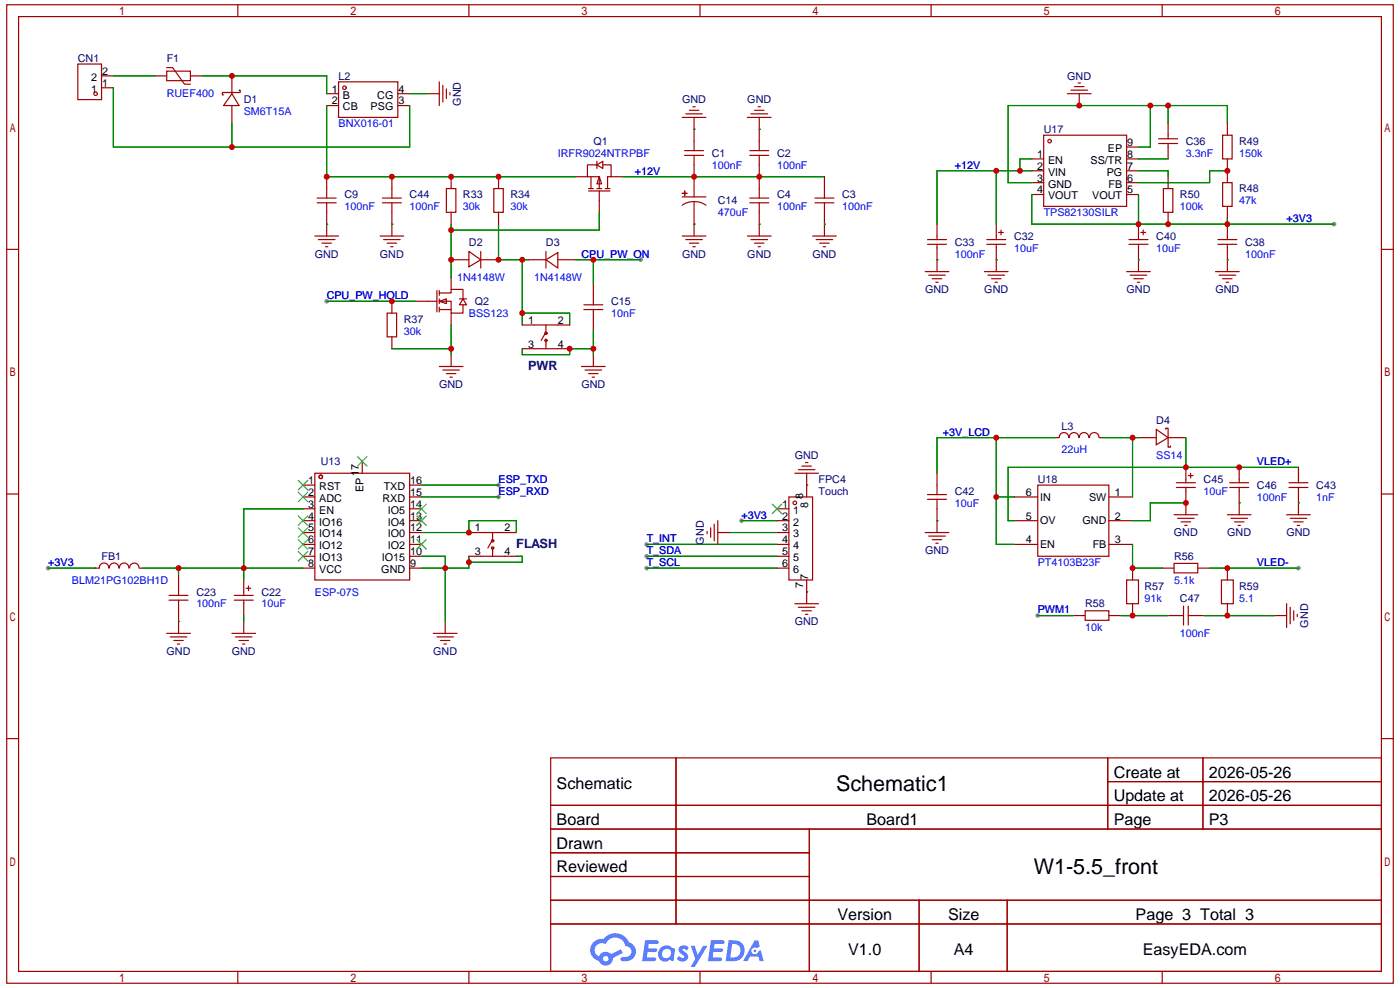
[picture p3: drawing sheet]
<svg xmlns="http://www.w3.org/2000/svg" width="297mm" height="210mm" viewBox="0 0 297 210" stroke-linecap="round" stroke-linejoin="round" font-family="sans-serif">
<g fill="#999">
<circle cx="69.3" cy="63.9" r=".5"/>
<circle cx="136" cy="55.1" r=".5"/>
<circle cx="283.2" cy="47.5" r=".5"/>
<circle cx="220.3" cy="130.6" r=".5"/>
<circle cx="275.6" cy="120.5" r=".5"/>
<circle cx="10.2" cy="120.5" r=".5"/>
<circle cx="105.8" cy="105.4" r=".5"/>
<circle cx="105.8" cy="102.9" r=".5"/>
<circle cx="137.3" cy="120.5" r=".5"/>
<circle cx="137.3" cy="118" r=".5"/>
<circle cx="137.3" cy="115.5" r=".5"/>
<circle cx="157.4" cy="110.4" r=".5"/>
</g>
<g fill="none" stroke="#a10000" stroke-width=".25">
<path d="M1.4 1h294.4v207.5h-294.4zM3.9 3.5h289.3v202.5h-289.3zM50.5 1v2.5M99.5 1v2.5M148.6 1v2.5M197.6 1v2.5M246.7 1v2.5M1.4 52.9h2.5M293.2 52.9h2.6M1.4 104.8h2.5M293.2 104.8h2.6M1.4 156.7h2.5"/>
<path d="M293.2 156.7h2.6M116.9 160.7h176.3v45.3h-176.3zM116.9 170.8h176.3M116.9 175.8h176.3M143.5 160.7v35.3M171.8 175.8v30.2M235.1 160.7v15.1M235.1 165.8h58.1M255.4 160.7v15.1M116.9 180.9h54.9M116.9 190.9h176.3M116.9 185.9h54.9"/>
<path d="M116.9 196h176.3M195.1 190.9v15.1M213.8 190.9v15.1M50.5 206v2.5M99.5 206v2.5M148.6 206v2.5M197.6 206v2.5M246.7 206v2.5"/>
</g>
<g fill="#5487ff">
<path d="M144.4 200.8a1.29 1.29 0 0 1 1.8 .2l-.4 .7a.54 .54 0 0 0-.9-.3l.1 .2a1.27 1.27 0 0 1 .8 2 1.52 1.52 0 0 1-2.2-.3l.5-.6 .8 .5a.31 .31 0 0 0 .4-.3 .31 .31 0 0 0-.3-.3 1.11 1.11 0 0 1-.6-1.8z"/>
<path d="M146.6 200.6h.8l.7 1.9 1.2-1.9h.9l-2.7 4.5h-.9l1-1.7z"/>
<path d="M136.9 199.4h1.7a1.29 1.29 0 0 1 1.2 .2 .39 .39 0 0 1-.4 .6h-1.7l-.1 .9h1.6a.39 .39 0 0 1 .3 .5 .39 .39 0 0 1-.4 .3h-1.6l-.2 1.2h1.3a.45 .45 0 0 1 .5 .1 .45 .45 0 0 1 .2 .5l-.4 .2h-2.6z"/>
<path d="M150.9 199.4h1.6a1.31 1.31 0 0 1 1.3 .2 .39 .39 0 0 1-.4 .6h-1.7l-.2 .9h1.7a.39 .39 0 0 1 .3 .5 .39 .39 0 0 1-.4 .3h-1.7l-.1 1.2h1.3a.45 .45 0 0 1 .5 .1 .45 .45 0 0 1 .1 .5l-.3 .2h-2.6z"/>
<path d="M160.2 199.4h.7l.4 1.4-.6 .3a.75 .75 0 0 0-1.1 .3 .75 .75 0 0 0 .4 1 .75 .75 0 0 0 1-.6l.5-.3 .6 2.4h-.8l-.3-1h-1.8l-.5 1h-1z"/>
<path d="M154.7 199.4l-.7 4.5h1.5a2.25 2.25 0 0 0 2.6-2.3 2.25 2.25 0 0 0-2.7-2.2zM155.4 200.2a1.49 1.49 0 0 1 1.8 1.5 1.49 1.49 0 0 1-1.9 1.4h-.3z"/>
<path d="M140.1 201.2a1.57 1.57 0 0 0-.1 2.2 1.57 1.57 0 0 0 2.2 .1l.8 .4 .3-2.5-.2-.3h-.4a1.58 1.58 0 0 0-2.6 .1zM140.8 201.6a.97 .97 0 0 1 1.6 .4 .97 .97 0 0 1-1 1.2 .93 .93 0 0 1-.9-.6 .93 .93 0 0 1 .3-1z"/>
<path d="M126 199.8a2.34 2.34 0 0 0 1.1 4 1.53 1.53 0 0 0 1.8 1 1.53 1.53 0 0 0 1.2-1.6l2.1-1.1-.4-.8-2.1 1.1a1.56 1.56 0 0 0-2.6 .4 1.48 1.48 0 0 1-.7-2 1.48 1.48 0 0 1 2.2-.5 2.21 2.21 0 0 1 2.2-1.4 2.21 2.21 0 0 1 2 1.8 1.15 1.15 0 0 1 1.2 1 1.15 1.15 0 0 1-1 1.3h-.7a.46 .46 0 0 0-.6 .3 .46 .46 0 0 0 .4 .6 2.15 2.15 0 0 0 2.5-1 2.15 2.15 0 0 0-.3-2.6l-.8-.4a3.2 3.2 0 0 0-5.4-.8l-1.1 .1zM128 203.3a.6 .6 0 0 1 1.2 0 .6 .6 0 0 1-1.2 0z"/>
<circle cx="160.2" cy="201.7" r=".28"/>
</g>
<g fill="none" stroke="#a10000" stroke-width=".25">
<path d="M16.5 13.6h5.1v7.5h-5.1zM21.6 18.6h2.5M21.6 16.1h2.5M32.9 16.1h2.5M35.4 15.1h5v2h-5zM35.4 14.3h1.2l2.6 3.6h1.2M40.4 16.1h2.5M49.2 19.9l1.5 2.5h-3.2zM49.2 16.1v3.8M50.7 19.1h.3v.5h-3.8v.5h.3M69.3 19.9h2.6M71.9 17.4h12.5v7.5h-12.5z"/>
<path d="M84.4 19.9h2.6M90.7 19.9h2.5M93.2 17.4v5M94 18.1v3.5M94.8 18.9v2M95.5 19.6v.5M226.6 19.9h5M227.3 19.1h3.6M228.1 18.4h2M228.8 17.6h.5M229.1 19.9v2.5M49.2 22.4v3.8"/>
<path d="M69.3 22.4h2.6M69.3 37.5v4.5M83.2 37.5v4.5M84.4 22.4h2.6M94.8 40h2v5h-2zM95.8 37.5v2.5M104.8 40h2v5h-2zM105.8 37.5v2.5M122.2 37.5h2.5M124.7 37.5h2.5v2.5M124.9 40h1M125.4 37.5v2.5"/>
<path d="M126.7 35l1.3-.8v1.5zM126.7 35h-2v2.5M126.7 34.2v1.5M126.7 40h1M127.2 37.5l.5 1.5h-1zM128 35h1.7v2.5h-.7v2.5M128.5 40h1M129.7 37.5h2.5M144.8 24.9h5M145.3 33h4M145.3 31.9h4M145.6 24.1h3.5"/>
<path d="M146.3 23.4h2M147.1 22.6h.5M147.3 24.9v7M147.3 33v8.8M158.7 24.9h5M159.2 33h4M159.2 31.9h4M159.4 24.1h3.5M160.2 23.4h2M160.9 22.6h.5M161.2 24.9v7M161.2 33v9"/>
<path d="M175 37.5v4.5M219 33.7h2.5M219 36.2h2.5M219 38.7h2.5M221.5 28.7h17.7v15.1h-17.7zM239.2 33.7h2.5M239.2 36.2h2.5M239.2 38.7h2.5M239.2 31.2h2.5M245.9 30.4h4.1M245.9 29.4h4.1M247 40h2v5h-2z"/>
<path d="M248 26.2v3.2M248 30.4v3.3M248 37.5v2.5M259.5 38.7h2v5.1h-2zM259.5 28.7h2v5h-2zM260.5 26.2v2.5M260.5 33.7v5M66.8 50.1h5.1M67.3 42h4.1M67.3 43h4.1M67.6 50.8h3.5M68.3 51.6h2.1"/>
<path d="M69.1 52.3h.5M69.3 43v7.1M80.7 50.1h5M81.2 42h4M81.2 43h4M81.4 50.8h3.5M82.2 51.6h2M82.9 52.3h.5M83.2 43v7.1M95.8 45v2.5M95.8 58.9v2.5M95.8 55.1h3.7"/>
<path d="M99.5 53.3l2.6 1.8-2.6 1.5zM102.1 53.3v3.6M102.1 55.1h3.7M105.8 45v2.5M112.1 55.1h3.8M115.9 55.1l2.5-1.5v3.3zM115.9 53.3v3.6M118.4 55.1h3.8M124.9 40.5h4.6M127.2 40.5v4.5M144.8 41h1zM144.8 41.8h5"/>
<path d="M144.8 50.1h5M145.3 40.5v1zM145.6 50.8h3.5M146.3 51.6h2M147.1 52.3h.5M147.3 42.8l1.6 .2 .9 .5M147.3 42.8l-1 .1-1.5 .6M147.3 42.8v7.3M158.7 50.1h5M159.2 42h4M159.2 43h4M159.4 50.8h3.5"/>
<path d="M160.2 51.6h2M160.9 52.3h.5M161.2 43v7.1M172.5 50.1h5M173 42h4M173 43h4M173.2 50.8h3.6M174 51.6h2M174.8 52.3h.5M175 43v7.1M196.4 57.6h5M196.9 50.8h4"/>
<path d="M196.9 51.8h4M197.1 58.4h3.6M197.9 59.1h2M198.7 59.9h.5M198.9 47.5v3.3M198.9 51.8v5.8M209 57.6h5M209.5 50.8h4M209.5 51.8h4M209.7 58.4h3.5M210.5 59.1h2M211.2 59.9h.5"/>
<path d="M211.5 47.5v3.3M211.5 51.8v5.8M212 49.3h1M212.5 48.8v1M219 41.3h2.5M239.2 41.3h2.5M239.2 57.6h5M239.7 50.8h4M239.7 51.8h4M239.9 58.4h3.5M240.7 59.1h2M241.4 59.9h.5"/>
<path d="M241.7 47.5v3.3M241.7 51.8v5.8M242.2 49.3h1M242.7 48.8v1M248 45v2.5M258 57.6h5.1M258.5 50.8h4M258.5 51.8h4M258.8 58.4h3.5M259.5 59.1h2M260.3 59.9h.5M260.5 43.8v2.5"/>
<path d="M260.5 47.5v3.3M260.5 51.8v5.8M82.2 66.4h2v5h-2zM83.2 63.9v2.5M83.2 71.4v2.6M88.2 63.9h4.5M92.7 61.6v4.6M93.2 63.9h2.6v2.5h2.5v-1.7M93.2 62.1h2.6v-.7h2.5v2M93.2 63.9l1.6-.5v1zM93.2 61.6v1M93.2 63.4v1"/>
<path d="M93.2 65.2v1M93.2 65.7h2.6M93.2 77.7h5.1M94 78.5h3.5M94.8 79.2h2M95.5 80h.5M95.8 66.4v2.5M95.8 75.2v2.5M97.5 63.4h1.5M98.3 63.4l.7 1.3h-1.5zM110.9 74h10M110.9 68.9h10"/>
<path d="M115.9 68.9v1.8M115.9 72.2v1.8M115.9 70.4l-1 1.8M123.4 77.7h5.1M123.9 65.7h4.1M123.9 64.7h4.1M124.2 78.5h3.5M124.9 79.2h2.1M125.7 80h.5M125.9 60.1v4.6M125.9 65.7v4.5M125.9 75.2v2.5"/>
<path d="M76.9 97.9v2.5M169.5 99.6h3.5M170.2 98.9h2M171 98.1h.5M224.1 92.8h.7M224.8 92.8a1 1 0 0 1 1-1.1 1 1 0 0 1 1 1.1M227 92.8a1 1 0 0 1 1-1.1 1 1 0 0 1 1 1.1M229.1 92.8a1 1 0 0 1 1-1.1 1 1 0 0 1 1 1.1M231.3 92.8a1 1 0 0 1 1-1.1 1 1 0 0 1 1 1.1M233.4 92.8h.7M241.7 92.8h3.7M245.4 91.1l2.6 1.7-2.6 1.5z"/>
<path d="M247.5 91.1v-.3h.5v4h.5v-.2M248 92.8h3.7M251.7 99.1v3.3M263.1 99.1v3.3M275.6 99.1v3.3M64.3 105.4h2.5M64.3 110.4h2.5M64.3 115.5h2.5M64.3 113h2.5M64.3 102.9h2.5M64.3 107.9h2.5M64.3 118h2.5"/>
<path d="M66.8 100.4h20.2v22.6h-20.2zM87 105.4h2.5M87 110.4h2.5M87 115.5h2.5M87 113h2.5M87 102.9h2.5M87 107.9h2.5M87 118h2.5M99.5 113h10.1M99.5 118h10.1M104.6 113v1.7M104.6 116.2v1.8"/>
<path d="M104.6 114.5l-1 1.7M150.1 112.7v.5M150.9 111.9v2.1M151.6 111.2v3.5M152.4 113h2.5M152.4 110.4v5.1M164.9 110.4h2.6M164.9 115.5h2.6M164.9 113h2.6M164.9 107.9h2.6M164.9 118h2.6M167.5 105.4h5v17.6h-5z"/>
<path d="M168.7 100.4h5M171.2 100.4v5M196.4 113h5M196.9 105.9h4M196.9 104.9h4M197.1 113.7h3.6M197.9 114.5h2M198.7 115.2h.5M198.9 100.4v4.5M198.9 105.9v7.1M215.3 105.4h5M215.3 110.4h5"/>
<path d="M215.3 115.5h5M220.3 102.9h15.1v15.1h-15.1zM235.4 105.4h5M235.4 110.4h5M235.4 115.5h5M249.2 119.5h5v2h-5zM249.2 109.2h5M249.7 102.4h4M249.7 103.4h4M250 109.9h3.5M250.7 110.7h2M251.5 111.4h.5"/>
<path d="M251.7 103.4v5.8M252.2 100.9h1M252.7 100.4v1M260.5 109.2h5.1M261 102.4h4.1M261 103.4h4.1M261.3 109.9h3.5M262 110.7h2.1M262.8 111.4h.5M263.1 103.4v5.8M273.1 109.2h5M273.6 102.4h4"/>
<path d="M273.6 103.4h4M273.9 109.9h3.5M274.6 110.7h2M275.4 111.4h.5M275.6 103.4v5.8M20.3 120.5h.7M21.1 120.5a1 1 0 0 1 1-1.1 1 1 0 0 1 1 1.1M23.2 120.5a1 1 0 0 1 1-1.1 1 1 0 0 1 1 1.1M25.3 120.5a1 1 0 0 1 1-1.1 1 1 0 0 1 1 1.1M27.5 120.5a1 1 0 0 1 1-1.1 1 1 0 0 1 1 1.1M29.6 120.5h.8M35.4 134.3h5"/>
<path d="M35.9 126.3h4M35.9 127.3h4M36.1 135.1h3.6M36.9 135.8h2M37.7 136.6h.5M37.9 121.8v4.5M37.9 127.3v7M49.2 134.3h5.1M49.7 126.3h4.1M49.7 127.3h4.1M50 135.1h3.5M50.7 135.8h2"/>
<path d="M51.5 136.6h.5M51.7 123v3.3M51.7 127.3v3.3M51.7 131.8v2.5M52.2 124.8h1M52.7 124.3v1M64.3 120.5h2.5M87 120.5h2.5M92 134.3h5M92.7 135.1h3.6M93.5 135.8h2M94.3 136.6h.5"/>
<path d="M94.5 131.8v2.5M164.9 120.5h2.6M168.7 128h5M169.5 128.8h3.5M170.2 129.6h2M171 130.3h.5M171.2 123v5M227.8 130.6h2.5M230.3 129.6h5.1v2h-5.1zM235.4 130.6h2.5M239.2 123h2.5v5h-2.5zM240.4 120.5v2.5"/>
<path d="M240.4 128v2.6M246.7 120.5h2.5M248 130.6h3.2M251.2 128.5v4.1M252.2 128.5v4.1M252.2 130.6h3.3M254.2 120.5h2.6M259.3 123h2.5v5h-2.5zM260.5 120.5v2.5M260.5 128v2.6M270.6 130.6h2.5M273.1 128v5.1"/>
<path d="M273.9 128.8v3.5M274.6 129.6v2M275.4 130.3v.5"/>
<circle cx="20.3" cy="19.9" r=".38"/>
<circle cx="73.1" cy="18.6" r=".38"/>
<circle cx="222.8" cy="29.9" r=".38"/>
<circle cx="115.9" cy="70.7" r=".25"/>
<circle cx="115.9" cy="72.2" r=".25"/>
<circle cx="68.1" cy="101.1" r=".38"/>
<circle cx="104.6" cy="114.7" r=".25"/>
<circle cx="104.6" cy="116.2" r=".25"/>
<circle cx="168.7" cy="106.7" r=".38"/>
</g>
<g fill="none" stroke="#008700" stroke-width=".25">
<path d="M24.1 18.6v12.6h62.9v-8.8M24.1 16.1h8.8M42.9 16.1h26.4v3.8M87 19.9h3.7M49.2 26.2v5M69.3 22.4v15.1h52.9M132.2 37.5h42.8M147.3 27.4h.1M161.2 27.4h.1M211.5 36.2v11.3M219 36.2h-20.1v11.3M219 33.7h-2.5v2.5"/>
<path d="M241.7 36.2h6.3v1.3M241.7 33.7h6.3M244.2 22.4v8.8h-2.5M248 22.4v3.8M260.5 26.2v-3.8h-46.5v16.3h5M260.5 36.2h-3.7v2.5h-15.1M69.3 47.5h.1M83.2 47.5h.1M95.8 47.5v11.4M105.8 47.5v7.6h6.3M110.9 55.1v13.8M122.2 55.1h13.8"/>
<path d="M125.9 55.1v5M127.2 45v3.8h-31.4M147.3 47.5h.1M161.2 47.5h.1M175 47.5h.1M198.9 55.1h.1M211.5 55.1h.1M219 41.3v6.2h64.2M241.7 55.1h.1M241.7 41.3v6.2M260.5 55.1h.1M260.5 46.3v1.2"/>
<path d="M69.3 63.9h18.9M83.2 74h12.6M95.8 68.9v6.3M110.9 74v1.2h10v-1.2h5M110.9 66.4h10v2.5M125.9 70.2v5M211.5 92.8v22.7h3.8M224.1 92.8h-25.2v7.6M234.1 92.8h7.6M240.4 92.8v12.6M251.7 92.8v6.3M275.6 99.1h-61.6v11.3h1.3"/>
<path d="M64.3 107.9h-12.6v15.1M89.5 113h10v-2.6h10.1v2.6M89.5 105.4h16.3M89.5 118h5v13.8M89.5 102.9h16.3M99.5 118v2.5h-10M109.6 118h1.3v1.2h-11.4M137.3 115.5h27.6M137.3 118h27.6M154.9 113h10M157.4 110.4h7.5M171.2 102.9h.1"/>
<path d="M198.9 110.4h.1M211.5 105.4h3.8M240.4 115.5v5h6.3M251.7 106.7h-7.5v3.7h-3.8M263.1 106.7h.1M275.6 106.7h.1M10.2 120.5h10.1M30.4 120.5h33.9M37.9 131.8h.1M37.9 120.5v1.3M51.7 130.6v1.2M137.3 120.5h27.6"/>
<path d="M171.2 125.5h.1M220.3 130.6h7.5M237.9 130.6h10.1M255.5 130.6h15.1M256.8 120.5h18.8"/>
</g>
<g fill="none" stroke="#3c3" stroke-width=".25">
<path d="M75.9 96.9l2 2M77.9 96.9l-2 2M63.3 101.9l2 2M63.3 104.4l2 2M63.3 109.4l2 2M63.3 111.9l2 2.1M63.3 114.5l2 2M63.3 117l2 2M65.3 101.9l-2 2M65.3 104.4l-2 2M65.3 109.4l-2 2M65.3 111.9l-2 2.1"/>
<path d="M65.3 114.5l-2 2M65.3 117l-2 2M88.5 114.5l2 2M88.5 109.4l2 2M88.5 106.9l2 2M90.5 114.5l-2 2M90.5 109.4l-2 2M90.5 106.9l-2 2M163.9 106.9l2 2M165.9 106.9l-2 2"/>
</g>
<g fill="#c00">
<circle cx="49.2" cy="31.2" r=".63"/>
<circle cx="49.2" cy="16.1" r=".63"/>
<circle cx="147.3" cy="37.5" r=".63"/>
<circle cx="161.2" cy="37.5" r=".63"/>
<circle cx="95.8" cy="48.8" r=".63"/>
<circle cx="95.8" cy="55.1" r=".63"/>
<circle cx="95.8" cy="74" r=".63"/>
<circle cx="83.2" cy="63.9" r=".63"/>
<circle cx="105.8" cy="55.1" r=".63"/>
<circle cx="110.9" cy="55.1" r=".63"/>
<circle cx="110.9" cy="66.4" r=".63"/>
<circle cx="95.8" cy="37.5" r=".63"/>
<circle cx="83.2" cy="37.5" r=".63"/>
<circle cx="69.3" cy="37.5" r=".63"/>
<circle cx="105.8" cy="37.5" r=".63"/>
<circle cx="125.9" cy="55.1" r=".63"/>
<circle cx="125.9" cy="74" r=".63"/>
<circle cx="120.9" cy="74" r=".63"/>
<circle cx="241.7" cy="47.5" r=".63"/>
<circle cx="248" cy="47.5" r=".63"/>
<circle cx="260.5" cy="47.5" r=".63"/>
<circle cx="244.2" cy="22.4" r=".63"/>
<circle cx="229.1" cy="22.4" r=".63"/>
<circle cx="248" cy="22.4" r=".63"/>
<circle cx="216.5" cy="36.2" r=".63"/>
<circle cx="211.5" cy="36.2" r=".63"/>
<circle cx="260.5" cy="36.2" r=".63"/>
<circle cx="240.4" cy="92.8" r=".63"/>
<circle cx="251.7" cy="99.1" r=".63"/>
<circle cx="263.1" cy="99.1" r=".63"/>
<circle cx="211.5" cy="105.4" r=".63"/>
<circle cx="211.5" cy="92.8" r=".63"/>
<circle cx="251.7" cy="106.7" r=".63"/>
<circle cx="260.5" cy="130.6" r=".63"/>
<circle cx="240.4" cy="130.6" r=".63"/>
<circle cx="240.4" cy="120.5" r=".63"/>
<circle cx="260.5" cy="120.5" r=".63"/>
<circle cx="37.9" cy="120.5" r=".63"/>
<circle cx="51.7" cy="120.5" r=".63"/>
<circle cx="94.5" cy="120.5" r=".63"/>
<circle cx="99.5" cy="119.2" r=".63"/>
<circle cx="99.5" cy="113" r=".63"/>
</g>
<g font-size="4.6">
<text x="177.5" y="167.8">Schematic1</text>
<text x="219.4" y="185.4">W1-5.5_front</text>
</g>
<g font-size="3.4">
<text x="118.2" y="167.4">Schematic</text>
<text x="236.4" y="164.9">Create at</text>
<text x="256.6" y="164.9">2026-05-26</text>
<text x="236.4" y="170">Update at</text>
<text x="256.6" y="170">2026-05-26</text>
<text x="118.2" y="175">Board</text>
<text x="183.9" y="175">Board1</text>
<text x="236.4" y="175">Page</text>
<text x="256.6" y="175">P3</text>
<text x="118.2" y="180">Drawn</text>
<text x="118.2" y="185">Reviewed</text>
<text x="177.8" y="195.1">Version</text>
<text x="201.2" y="195.1">Size</text>
<text x="241.1" y="195.1">Page 3 Total 3</text>
<text x="180" y="202.7">V1.0</text>
<text x="202.5" y="202.7">A4</text>
<text x="242.6" y="202.7">EasyEDA.com</text>
</g>
<g font-size="2.7" fill="#000080">
<text x="112.1" y="78.4">PWR</text>
<text x="109.6" y="116.2">FLASH</text>
</g>
<g font-size="2.3" fill="#000080">
<text x="16.5" y="13.1">CN1</text>
<text x="35.4" y="13.1">F1</text>
<text x="71.9" y="16.9">L2</text>
<text x="226.5" y="16.9">GND</text>
<text x="51.7" y="21.9">D1</text>
<text x="97.8" y="22.4" transform="rotate(-90 97.8 22.4)">GND</text>
<text x="144.8" y="21.9">GND</text>
<text x="158.6" y="21.9">GND</text>
<text x="221.5" y="28.2">U17</text>
<text x="125.9" y="30.7">Q1</text>
<text x="151.1" y="33.3">C1</text>
<text x="164.9" y="33.3">C2</text>
<text x="251.7" y="30.7">C36</text>
<text x="263.1" y="30.7">R49</text>
<text x="263.1" y="40.8">R48</text>
<text x="73.1" y="42.1">C9</text>
<text x="87" y="42.1">C44</text>
<text x="98.3" y="42.1">R33</text>
<text x="108.3" y="42.1">R34</text>
<text x="152.4" y="43.3">C14</text>
<text x="164.9" y="42.1">C4</text>
<text x="178.8" y="42.1">C3</text>
<text x="250.5" y="42.1">R50</text>
<text x="99.5" y="52.1">D2</text>
<text x="115.9" y="52.1">D3</text>
<text x="202.7" y="52.1">C33</text>
<text x="215.3" y="50.9">C32</text>
<text x="245.4" y="50.9">C40</text>
<text x="264.3" y="52.1">C38</text>
<text x="66.8" y="54.6">GND</text>
<text x="80.6" y="54.6">GND</text>
<text x="144.8" y="54.6">GND</text>
<text x="158.6" y="54.6">GND</text>
<text x="172.5" y="54.6">GND</text>
<text x="100.8" y="64.7">Q2</text>
<text x="129.7" y="64.7">C15</text>
<text x="196.4" y="62.2">GND</text>
<text x="208.9" y="62.2">GND</text>
<text x="239.1" y="62.2">GND</text>
<text x="258" y="62.2">GND</text>
<text x="85.7" y="68.5">R37</text>
<text x="93.2" y="82.3">GND</text>
<text x="123.4" y="82.3">GND</text>
<text x="245.4" y="89.9">D4</text>
<text x="225.3" y="91.1">L3</text>
<text x="68.1" y="98.7">U13</text>
<text x="168.7" y="97.4">GND</text>
<text x="173.7" y="102.4">FPC4</text>
<text x="173.7" y="104.9">Touch</text>
<text x="202.7" y="104.9">C42</text>
<text x="220.3" y="102.4">U18</text>
<text x="255.5" y="102.4">C45</text>
<text x="266.8" y="103.7">C46</text>
<text x="279.4" y="103.7">C43</text>
<text x="249.2" y="113.8">GND</text>
<text x="260.5" y="113.8">GND</text>
<text x="273.1" y="113.8">GND</text>
<text x="21.6" y="118.8">FB1</text>
<text x="149.4" y="115.5" transform="rotate(-90 149.4 115.5)">GND</text>
<text x="196.4" y="117.5">GND</text>
<text x="249.2" y="118.8">R56</text>
<text x="242.9" y="125.1">R57</text>
<text x="263.1" y="125.1">R59</text>
<text x="41.7" y="126.3">C23</text>
<text x="55.5" y="126.3">C22</text>
<text x="230.3" y="128.8">R58</text>
<text x="250.5" y="127.6">C47</text>
<text x="168.7" y="132.6">GND</text>
<text x="277.7" y="133.1" transform="rotate(-90 277.7 133.1)">GND</text>
<text x="35.4" y="138.9">GND</text>
<text x="49.2" y="138.9">GND</text>
<text x="92" y="138.9">GND</text>
</g>
<g font-size="2.3">
<text x="19.4" y="17.1">2</text>
<text x="21.7" y="15.9">2</text>
<text x="19.4" y="19.6">1</text>
<text x="21.7" y="18.4">1</text>
<text x="70.5" y="19.6">1</text>
<text x="70.5" y="22.2">2</text>
<text x="72.8" y="20.9">B</text>
<text x="72.8" y="23.4">CB</text>
<text x="78.7" y="23.4">PSG</text>
<text x="80.1" y="20.9">CG</text>
<text x="84.6" y="22.2">3</text>
<text x="84.6" y="19.6">4</text>
<text x="220.1" y="33.5">1</text>
<text x="220.1" y="36">2</text>
<text x="222.5" y="34.7">EN</text>
<text x="231.5" y="34.7">SS/TR</text>
<text x="235.2" y="32.2">EP</text>
<text x="239.3" y="36">7</text>
<text x="239.3" y="33.5">8</text>
<text x="239.3" y="31">9</text>
<text x="220.1" y="38.5">3</text>
<text x="220.1" y="41">4</text>
<text x="222.5" y="37.3">VIN</text>
<text x="222.5" y="39.8">GND</text>
<text x="234.9" y="37.3">PG</text>
<text x="235.3" y="39.8">FB</text>
<text x="239.3" y="41">5</text>
<text x="239.3" y="38.5">6</text>
<text x="222.5" y="42.3">VOUT</text>
<text x="231.9" y="42.3">VOUT</text>
<text x="112.1" y="68.7">1</text>
<text x="118.4" y="68.7">2</text>
<text x="112.1" y="73.7">3</text>
<text x="118.4" y="73.7">4</text>
<text x="76.2" y="100.9" transform="rotate(-90 76.2 100.9)">17</text>
<text x="65.4" y="102.7">1</text>
<text x="65.4" y="105.2">2</text>
<text x="65.4" y="107.7">3</text>
<text x="67.8" y="103.9">RST</text>
<text x="67.8" y="106.4">ADC</text>
<text x="77.2" y="104.4" transform="rotate(-90 77.2 104.4)">EP</text>
<text x="81.2" y="106.4">RXD</text>
<text x="81.5" y="103.9">TXD</text>
<text x="87.1" y="107.7">14</text>
<text x="87.1" y="105.2">15</text>
<text x="87.1" y="102.7">16</text>
<text x="166.1" y="107.7">1</text>
<text x="170.5" y="105.9" transform="rotate(-90 170.5 105.9)">8</text>
<text x="171.5" y="107.7" transform="rotate(-90 171.5 107.7)">8</text>
<text x="217.8" y="105.2">6</text>
<text x="220.8" y="106.2">IN</text>
<text x="231.2" y="106.2">SW</text>
<text x="236.6" y="105.2">1</text>
<text x="65.4" y="110.2">4</text>
<text x="65.4" y="112.7">5</text>
<text x="67.8" y="109">EN</text>
<text x="67.8" y="111.5">IO16</text>
<text x="67.8" y="114">IO14</text>
<text x="82.3" y="114">IO0</text>
<text x="82.3" y="111.5">IO4</text>
<text x="82.3" y="109">IO5</text>
<text x="87.1" y="112.7">12</text>
<text x="87.1" y="110.2">13</text>
<text x="100.8" y="112.7">1</text>
<text x="107.1" y="112.7">2</text>
<text x="166.1" y="110.2">2</text>
<text x="166.1" y="112.7">3</text>
<text x="168.4" y="109">1</text>
<text x="168.4" y="111.5">2</text>
<text x="168.4" y="114">3</text>
<text x="217.8" y="110.2">5</text>
<text x="220.8" y="111.2">OV</text>
<text x="229.8" y="111.2">GND</text>
<text x="236.6" y="110.2">2</text>
<text x="65.4" y="115.2">6</text>
<text x="65.4" y="117.8">7</text>
<text x="67.8" y="116.5">IO12</text>
<text x="67.8" y="119">IO13</text>
<text x="81.1" y="119">IO15</text>
<text x="82.3" y="116.5">IO2</text>
<text x="87.1" y="117.8">10</text>
<text x="87.1" y="115.2">11</text>
<text x="100.8" y="117.8">3</text>
<text x="107.1" y="117.8">4</text>
<text x="166.1" y="115.2">4</text>
<text x="166.1" y="117.8">5</text>
<text x="168.4" y="116.5">4</text>
<text x="168.4" y="119">5</text>
<text x="217.8" y="115.2">4</text>
<text x="220.8" y="116.2">EN</text>
<text x="232" y="116.2">FB</text>
<text x="236.6" y="115.2">3</text>
<text x="65.4" y="120.3">8</text>
<text x="67.8" y="121.5">VCC</text>
<text x="80.9" y="121.5">GND</text>
<text x="87.1" y="120.3">9</text>
<text x="166.1" y="120.3">6</text>
<text x="168.4" y="121.5">6</text>
<text x="170.5" y="124.8" transform="rotate(-90 170.5 124.8)">7</text>
<text x="171.5" y="123" transform="rotate(-90 171.5 123)">7</text>
</g>
<g font-size="2.3" fill="#00f">
<text x="35.4" y="20.7">RUEF400</text>
<text x="51.7" y="24.4">SM6T15A</text>
<text x="71.9" y="27">BNX016-01</text>
<text x="118.4" y="33.3">IRFR9024NTRPBF</text>
<text x="151.1" y="35.8">100nF</text>
<text x="164.9" y="35.8">100nF</text>
<text x="202.7" y="35.8">+12V</text>
<text x="251.7" y="33.3">3.3nF</text>
<text x="263.1" y="33.3">150k</text>
<text x="134.8" y="37">+12V</text>
<text x="73.1" y="44.6">100nF</text>
<text x="87" y="44.6">100nF</text>
<text x="98.3" y="44.6">30k</text>
<text x="108.3" y="44.6">30k</text>
<text x="152.4" y="45.8">470uF</text>
<text x="164.9" y="44.6">100nF</text>
<text x="178.8" y="44.6">100nF</text>
<text x="221.5" y="45.8">TPS82130SILR</text>
<text x="250.5" y="44.6">100k</text>
<text x="263.1" y="43.3">47k</text>
<text x="273.1" y="47.1">+3V3</text>
<text x="215.3" y="53.4">10uF</text>
<text x="245.4" y="53.4">10uF</text>
<text x="97" y="59.7">1N4148W</text>
<text x="113.4" y="59.7">1N4148W</text>
<text x="123.4" y="54.6">CPU_PW_ON</text>
<text x="202.7" y="54.6">100nF</text>
<text x="264.3" y="54.6">100nF</text>
<text x="69.3" y="63.4">CPU_PW_HOLD</text>
<text x="85.7" y="71">30k</text>
<text x="99.5" y="67.2">BSS123</text>
<text x="129.7" y="67.2">10nF</text>
<text x="200.2" y="92.4">+3V_LCD</text>
<text x="225.3" y="96.1">22uH</text>
<text x="245.4" y="97.4">SS14</text>
<text x="266.8" y="98.7">VLED+</text>
<text x="105.8" y="104.9">ESP_RXD</text>
<text x="105.8" y="102.4">ESP_TXD</text>
<text x="202.7" y="107.5">10uF</text>
<text x="255.5" y="104.9">10uF</text>
<text x="266.8" y="106.2">100nF</text>
<text x="279.4" y="106.2">1nF</text>
<text x="157.4" y="110">+3V3</text>
<text x="137.3" y="117.5">T_SDA</text>
<text x="137.3" y="115">T_INT</text>
<text x="10.2" y="120">+3V3</text>
<text x="15.3" y="123.8">BLM21PG102BH1D</text>
<text x="137.3" y="120">T_SCL</text>
<text x="220.3" y="120">PT4103B23F</text>
<text x="249.2" y="123.8">5.1k</text>
<text x="266.8" y="120">VLED-</text>
<text x="41.7" y="128.8">100nF</text>
<text x="55.5" y="128.8">10uF</text>
<text x="66.8" y="126.3">ESP-07S</text>
<text x="220.3" y="130.1">PWM1</text>
<text x="242.9" y="127.6">91k</text>
<text x="263.1" y="127.6">5.1</text>
<text x="230.3" y="133.9">10k</text>
<text x="250.5" y="135.1">100nF</text>
</g>
</svg>
